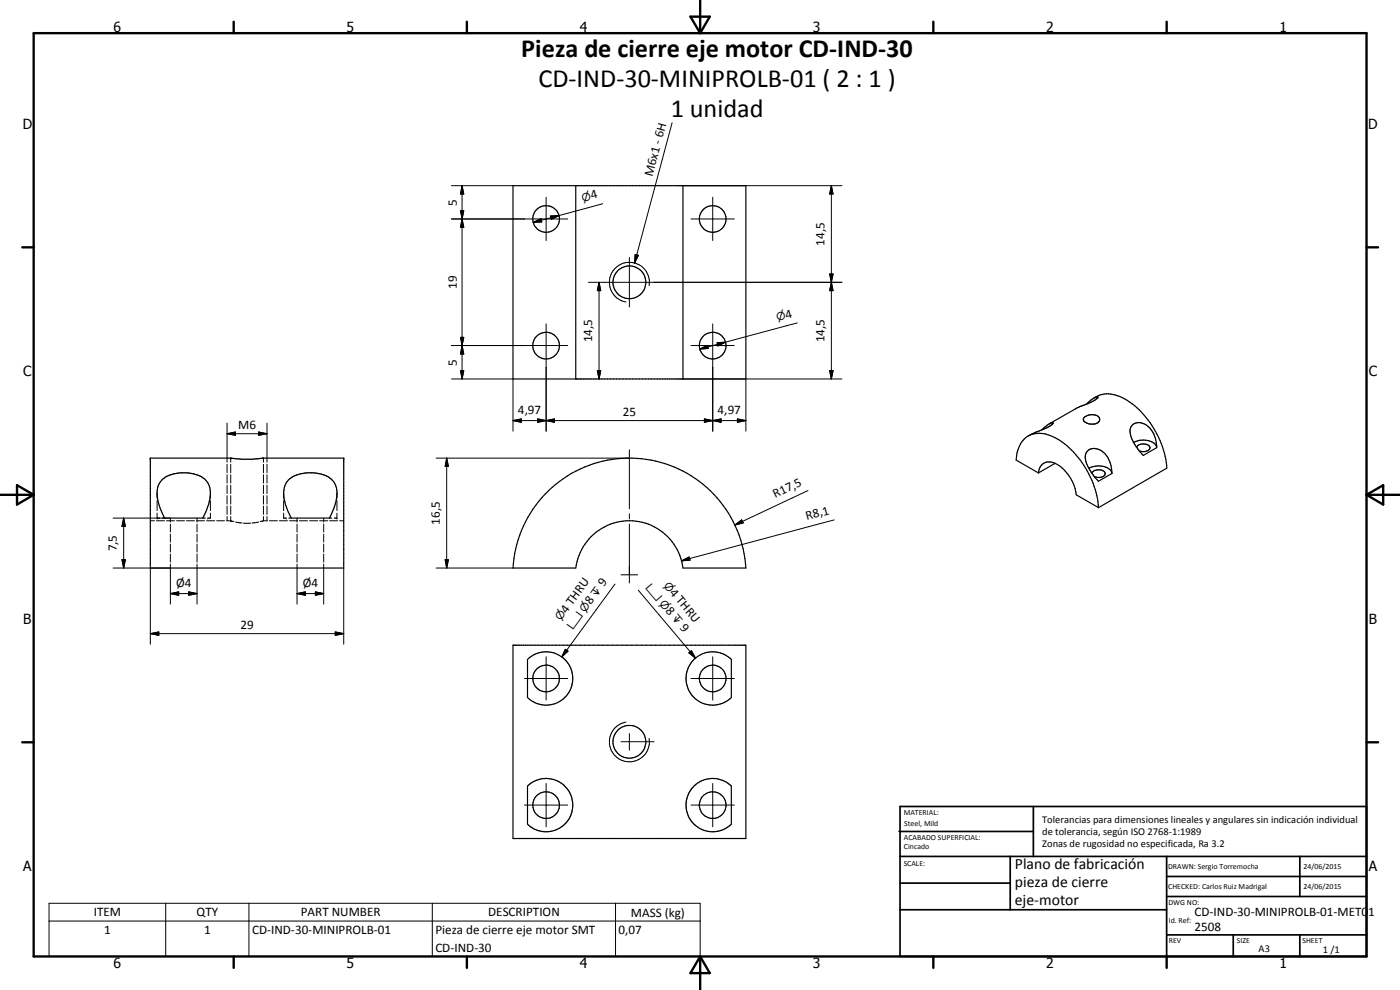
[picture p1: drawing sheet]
<svg xmlns="http://www.w3.org/2000/svg" width="420mm" height="297mm" viewBox="0 0 420 297" stroke-linecap="round" stroke-linejoin="round" font-family="sans-serif">
<g fill="none" stroke="#000" stroke-width=".35">
<path d="M154 55.7h69.8v58h-69.8zM172.8 55.7v58M205 55.7v58M328.4 119.4a8.4 8.4 0 0 1 9.2 .3 27.3 27.3 0 0 1 12.6 20.8l-20.5 11.8M329.4 119.3h.1M45.1 137.5h24.3l3.3 .3h2.9l3.2-.3h24.4v32.9h-58.1zM314.9 127.2l-2.3 1.8M315.9 126.8h.1M316 126.8l-1.1 .4M316 126.8a3.6 3.6 0 0 1-2.5 1.9l-4.9 2.1M316.6 139l-5 2.9M325.4 125.2a3.3 3.3 0 0 1 4.5 .2 1.46 1.46 0 0 1-1.6 1.9l-1.7-.2a1.59 1.59 0 0 1-1.4-1.5z"/>
<path d="M326.1 121.2l1.3-1.2a2.12 2.12 0 0 1 2.1-.8 11.5 11.5 0 0 1-4.9 2.6l-1.6 .7-8.1 4.7M326.2 135.5a3.3 3.3 0 0 1 4.5-.1 8.3 8.3 0 0 1 3 6.7l-4.1 2.3a12.7 12.7 0 0 1-3.9-7.5zM339.8 127.5a3.8 3.8 0 0 1 5.5 1.2l1 1.5 .5 1.5 .3 2.6-4 2.4a12.1 12.1 0 0 1-3.9-7.8zM340.2 132.8a5.8 5.8 0 0 1 6.7 .7l.2 .5M341.2 134.2l.1-.3a2.8 2.8 0 0 1 3.2-.4l.6 .9a2.44 2.44 0 0 1-3.2 .9M48.5 144.1a9.1 9.1 0 0 1 5.9-2.2h1.5a7.7 7.7 0 0 1 6.7 3.4 10.9 10.9 0 0 1-1.1 8.9l-.6 1.2h-11.5a13.4 13.4 0 0 1-2-9.6zM86.5 144.1a9.7 9.7 0 0 1 5.9-2.2h1.5a9.1 9.1 0 0 1 6.2 2.6 8.7 8.7 0 0 1 .1 7.9l-1.4 3h-11.4a13.3 13.3 0 0 1-1.9-9.6zM163.6 148.3a35 35 0 0 1 37.4-8.7 35 35 0 0 1 22.8 30.8h-18.8a16.2 16.2 0 0 0-16.1-14.2 16.2 16.2 0 0 0-16.1 14.2h-18.8a34.8 34.8 0 0 1 9.6-22.1zM311.6 141.9l-6.6-3.9a8 8 0 0 1 4.4-7.6 9.6 9.6 0 0 1 8.6 1.7 27.8 27.8 0 0 1 11.7 20.2M311.6 141.9a3.4 3.4 0 0 1 2.1-3.1 3.4 3.4 0 0 1 3.6 .6 12.7 12.7 0 0 1 5.7 9.1l6.7 3.8M326.8 140.5a5.4 5.4 0 0 1 6.8 1l.1 .6M327.7 142a2.45 2.45 0 0 1 4-.1 2.1 2.1 0 0 1-3.2 1.1"/>
<path d="M154 193.6h69.8v58h-69.8zM158.3 197.9a8 8 0 0 1 11.3 .1 8 8 0 0 1 0 11.2 8 8 0 0 1-11.3 .1zM208.1 198a8 8 0 0 1 11.4-.1v11.4a8 8 0 0 1-10.2 .9 8 8 0 0 1-2.7-9.9zM158.3 235.8a8 8 0 0 1 11.3 .1 8 8 0 0 1 0 11.3 8 8 0 0 1-11.3 .1zM208.4 235.8a8.1 8.1 0 0 1 11.1 0v11.5a8 8 0 0 1-11.4-.2 8 8 0 0 1 .3-11.3z"/>
<circle cx="163.9" cy="65.7" r="4"/>
<circle cx="213.9" cy="65.7" r="4"/>
<circle cx="188.9" cy="84.7" r="4.9"/>
<circle cx="163.9" cy="103.7" r="4"/>
<circle cx="213.9" cy="103.7" r="4"/>
<circle cx="163.9" cy="203.6" r="4"/>
<circle cx="213.9" cy="203.6" r="4"/>
<circle cx="188.9" cy="222.6" r="4.9"/>
<circle cx="163.9" cy="241.6" r="4"/>
<circle cx="213.9" cy="241.5" r="4"/>
</g>
<g fill="none" stroke="#000" stroke-width=".3">
<path d="M201.7 36.8l-11.3 42.1M135.5 55.7h18.5M138.7 55.7l.5 2.5h-1zM138.7 55.7v58M163.9 59.2v13M205 55.7h47.7M213.9 59.2v13M249.5 55.7l.5 2.5h-1zM249.5 55.7v58M135.5 65.7h34.9M138.2 63.2h1l-.5 2.5zM138.7 65.7l.5 2.5h-1z"/>
<path d="M160.1 66.7l2.2-1.1 .3 1zM165.2 64.8l2.6-.1-2.3 1.1zM167.8 64.7l-7.7 2M180.9 61.1l-13.1 3.6M188.9 77.3v14.8M190.6 76.4l1 .2-1.2 2.3zM207.4 65.7h13M163.9 97.2v32.2M176.6 84.7h76.1M179.8 84.7l.5 2.5h-1zM179.8 84.7v29M194.8 85.7a6 6 0 0 0-4.9-6.9 6 6 0 0 0-6.9 4.9 6 6 0 0 0 4.9 6.9"/>
<path d="M213.9 97.2v32.2M239.3 96.9l-21.5 5.8M249 82.2h1l-.5 2.5zM249 82.2h1l-1 5h1zM249.5 84.7l.5 2.5h-1zM135.5 103.7h34.9M135.5 113.7h18.5v15.7M138.2 101.2h1l-.5 2.5zM138.2 111.2h1l-.5 2.5zM138.7 103.7l.5 2.5h-1zM179.3 111.2h1l-.5 2.5zM205 113.7h47.7"/>
<path d="M207.4 103.7h13M210 104.7l2.3-1.1 .2 1zM215.2 102.8l2.6-.1-2.3 1.1zM217.8 102.7l-7.8 2M223.8 113.7v15.7M249 111.2h1l-.5 2.5zM68.1 130.1l2.5-.5v1zM68.1 127v11.7M68.1 139.3v2.6M68.1 130.1h12M69.2 137.5v1.2M69.2 139.3v2.6"/>
<path d="M77.6 129.6l2.5 .5-2.5 .5zM79.1 137.5v1.2M79.1 139.3v2.6M80.1 127v11.7M80.1 139.3v2.6M130.9 137.5h57.9M134.1 137.5l.5 2.5h-1zM134.1 137.5v32.9M154 126.2l2.5-.5v1zM154 126.2h69.8M161.4 125.7l2.5 .5-2.5 .5zM163.9 126.2l2.5-.5v1z"/>
<path d="M188.9 135v17.7M211.4 125.7l2.5 .5-2.5 .5zM211.4 125.7l5 1v-1l-5 1zM213.9 126.2l2.5-.5v1zM221.3 125.7l2.5 .5-2.5 .5zM33.9 155.4h17.2v1.2M37.1 155.4l.5 2.5h-1zM37.1 155.4v15M45.1 156.3h1.2M46.9 156.3h2.4M47.1 155.4h.1M47.1 148v1.5"/>
<path d="M47.1 150.2v3M47.1 154v1.4M49.9 156.3h2.5M51.1 157.3v2.3M53 156.3h2.4M56 156.3h2.4M59 156.3h2.4M59.1 155.4v1.2M59.1 157.3v2.3M60.9 155.4h.7M62 156.3h2.4M62.4 155.4h.1"/>
<path d="M63.1 154v1.4h-.7M63.1 148v1.5M63.1 150.2v3M65 156.3h2.4M68 156.3h1.3M68.1 142.5v2.4M68.1 145.6v2.5M68.1 148.7v2.6M68.1 151.8v2.5M68.1 155v1.3M69.2 156.3h.1M69.2 142.5v2.4"/>
<path d="M69.2 145.6v2.5M69.2 148.7v2.6M69.2 151.8v2.5M69.2 155v1.3M69.3 156.3l.9 .2M70.7 156.6l1.9 .3M73.1 157h.1M73.2 157h1.9M75.1 157h.1M77.6 156.6l-2 .3M79.1 142.5v2.4M79.1 145.6v2.5"/>
<path d="M79.1 148.7v2.6M79.1 151.8v2.5M79.1 155v1.3M80.1 142.5v2.4M80.1 145.6v2.5M80.1 148.7v2.6M80.1 151.8v2.5M80.1 155v1.3M80.3 156.3h-1.4l-.8 .2M80.8 156.3h2.5M83.9 156.3h2.4M85.1 154v1.4h.8"/>
<path d="M85.1 148v1.5M85.1 150.2v3M85.9 155.4h.1M86.6 155.4h.8M86.9 156.3h2.4M89.1 155.4v1.2M89.1 157.3v2.3M89.9 156.3h2.4M92.9 156.3h2.4M95.9 156.3h2.4M97.1 155.4v1.2M97.1 157.3v2.3"/>
<path d="M98.8 155.4h.8M98.9 156.3h2.4M100.4 155.4h.7M101.1 155.4h.1M101.1 148v1.5M101.1 150.2v3M101.1 154v1.4M101.9 156.3h1.3M188.9 154.2v1.5M188.9 157.2v17.7M220.5 157.5l2.1-1.5 .4 .9zM242.5 147.2l-22 10.3"/>
<path d="M250.3 156l-45.8 12.3M33.9 170.4h17.2M36.6 167.9h1l-.5 2.5zM45.1 170.4v22.9M51.1 178.1l2.5-.5v1zM51.1 160.3v2.3M51.1 163.2v2.5M51.1 166.2v2.5M51.1 169.2v12.1M51.1 178.1h8M56.6 177.6l2.5 .5-2.5 .5zM59.1 160.3v2.3"/>
<path d="M59.1 163.2v2.5M59.1 166.2v2.5M59.1 169.2v12.1M89.1 178.1l2.5-.5v1zM89.1 160.3v2.3M89.1 163.2v2.5M89.1 166.2v2.5M89.1 169.2v12.1M89.1 178.1h8M94.6 177.6l2.5 .5-2.5 .5zM97.1 160.3v2.3M97.1 163.2v2.5"/>
<path d="M97.1 166.2v2.5M97.1 169.2v12.1M103.2 170.4v22.9M130.9 170.4h23.1M133.6 167.9h1l-.5 2.5zM184.6 175.3l-16 21.8M186.4 172.5h5M191.5 177.1l17.2 20.4M204.5 168.3l2.3-1.2 .3 1zM45.1 190.1l2.6-.5v1zM45.1 190.1h58.1M100.6 189.6l2.6 .5-2.6 .5z"/>
<path d="M163.9 197.1v13M169.7 194.8l.8 .6-1.9 1.7zM206.7 195.9l.8-.7 1.2 2.3zM213.9 197.1v13M157.4 203.6h13M187.9 216.7a6 6 0 0 0-5 5.2 6 6 0 0 0 6.2 6.7 6 6 0 0 0 5.7-7.1M207.4 203.6h13M163.9 235.1v13M186.4 222.5h9.9M188.9 220.1v5M213.9 235.1v13M157.4 241.6h13"/>
<path d="M207.4 241.6h13M14.7 271h195.4v16h-195.4zM14.7 276.4h195.4M49.7 271v16M74.7 271v16M129.7 271v16M184.7 271v16"/>
</g>
<g fill="#000">
<circle cx="329.5" cy="119.2" r=".18"/>
<circle cx="45.1" cy="137.5" r=".18"/>
<circle cx="69.2" cy="137.5" r=".18"/>
<circle cx="103.2" cy="137.5" r=".18"/>
</g>
<g fill="none" stroke="#000" stroke-width=".71">
<path d="M10.1 9.9h400v277.1h-400zM70.1 6.5v3.4M140.1 6.5v3.4M207.2 5h5.8l-2.9 4.9zM210.1 0v9.9M280.1 6.5v3.4M350.1 6.5v3.4M6.7 74.2h3.4M410.1 74.2h3.5M.1 148.5h10M5.1 145.6l5 2.9-5 2.9zM410.1 148.5h10"/>
<path d="M410.1 148.5l5-2.9v5.8zM6.7 222.7h3.4M410.1 222.7h3.5M70.1 287v3.4M140.1 287v3.4M210.1 287v10M210.1 287l2.9 5h-5.8zM280.1 287v3.4M350.1 287v3.4"/>
</g>
<g fill="none" stroke="#000" stroke-width=".51">
<path d="M269.8 249.5h40.3M270.1 242h140v45h-140zM270.1 257h140M303.2 257v16M310.1 242v15M350.1 257v30M390.1 257v12M270.1 265h33.1M270.1 273h80M350.1 269h60M350.1 263h60M350.1 280.5h60"/>
<path d="M370.1 280.5v6.5M390.1 280.5v6.5"/>
</g>
<g fill="#000">
<path d="M138.7 55.7l.5 2.5h-1zM249.5 55.7l.5 2.5h-1zM138.2 63.2h1l-.5 2.5zM138.7 65.7l.5 2.5h-1zM160.1 66.7l2.2-1.1 .3 1zM165.2 64.8l2.6-.1-2.3 1.1zM190.6 76.4l1 .2-1.2 2.3zM179.8 84.7l.5 2.5h-1zM249 82.2h1l-.5 2.5zM249.5 84.7l.5 2.5h-1zM138.2 101.2h1l-.5 2.5zM138.2 111.2h1l-.5 2.5z"/>
<path d="M138.7 103.7l.5 2.5h-1zM179.3 111.2h1l-.5 2.5zM210 104.7l2.3-1.1 .2 1zM215.2 102.8l2.6-.1-2.3 1.1zM249 111.2h1l-.5 2.5zM68.1 130.1l2.5-.5v1zM77.6 129.6l2.5 .5-2.5 .5zM134.1 137.5l.5 2.5h-1zM154 126.2l2.5-.5v1zM161.4 125.7l2.5 .5-2.5 .5zM163.9 126.2l2.5-.5v1zM211.4 125.7l2.5 .5-2.5 .5z"/>
<path d="M213.9 126.2l2.5-.5v1zM221.3 125.7l2.5 .5-2.5 .5zM37.1 155.4l.5 2.5h-1zM220.5 157.5l2.1-1.5 .4 .9zM36.6 167.9h1l-.5 2.5zM51.1 178.1l2.5-.5v1zM56.6 177.6l2.5 .5-2.5 .5zM89.1 178.1l2.5-.5v1zM94.6 177.6l2.5 .5-2.5 .5zM133.6 167.9h1l-.5 2.5zM204.5 168.3l2.3-1.2 .3 1zM45.1 190.1l2.6-.5v1z"/>
<path d="M100.6 189.6l2.6 .5-2.6 .5zM169.7 194.8l.8 .6-1.9 1.7zM206.7 195.9l.8-.7 1.2 2.3z"/>
</g>
<g font-size="7.9">
<text x="156.5" y="17.1">Pieza de cierre eje motor CD-IND-30</text>
<text x="161.6" y="26.1">CD-IND-30-MINIPROLB-01 ( 2 : 1 )</text>
<text x="201.3" y="35.1">1 unidad</text>
</g>
<g font-size="4.7">
<text x="304.6" y="260.8">Plano de fabricación</text>
<text x="304.6" y="266.2">pieza de cierre</text>
<text x="304.6" y="271.6">eje-motor</text>
</g>
<g font-size="4.2">
<text x="34" y="9.6">6</text>
<text x="104" y="9.6">5</text>
<text x="174" y="9.6">4</text>
<text x="244" y="9.6">3</text>
<text x="314" y="9.6">2</text>
<text x="384" y="9.6">1</text>
<text x="6.8" y="38.7">D</text>
<text x="410.6" y="38.7">D</text>
<text x="7" y="112.9">C</text>
<text x="410.8" y="112.9">C</text>
<text x="7" y="187.1">B</text>
<text x="410.8" y="187.1">B</text>
<text x="7" y="261.4">A</text>
<text x="410.8" y="261.4">A</text>
<text x="34" y="290.4">6</text>
<text x="104" y="290.4">5</text>
<text x="174" y="290.4">4</text>
<text x="244" y="290.4">3</text>
<text x="314" y="290.4">2</text>
<text x="384" y="290.4">1</text>
</g>
<g font-size="3.9">
<text x="195.8" y="53.1" transform="rotate(-75 195.8 53.1)">M6x1 - 6H</text>
<text x="177.7" y="59.8" transform="rotate(-15 177.7 59.8)">4</text>
<text x="137.1" y="61.7" transform="rotate(-90 137.1 61.7)">5</text>
<text x="247.4" y="73.7" transform="rotate(-90 247.4 73.7)">14,5</text>
<text x="137.1" y="86.7" transform="rotate(-90 137.1 86.7)">19</text>
<text x="236" y="95.6" transform="rotate(-15 236 95.6)">4</text>
<text x="177.7" y="102.7" transform="rotate(-90 177.7 102.7)">14,5</text>
<text x="247.4" y="102.7" transform="rotate(-90 247.4 102.7)">14,5</text>
<text x="137.1" y="109.7" transform="rotate(-90 137.1 109.7)">5</text>
<text x="155.4" y="124.2">4,97</text>
<text x="186.9" y="124.7">25</text>
<text x="215.4" y="124.2">4,97</text>
<text x="71.5" y="128.6">M6</text>
<text x="232.7" y="149.5" transform="rotate(-25 232.7 149.5)">R17,5</text>
<text x="132" y="157.4" transform="rotate(-90 132 157.4)">16,5</text>
<text x="242.2" y="156" transform="rotate(-15 242.2 156)">R8,1</text>
<text x="35" y="165.4" transform="rotate(-90 35 165.4)">7,5</text>
<text x="52.9" y="176.1">Ø4</text>
<text x="90.9" y="176.1">Ø4</text>
<text x="181.2" y="176.2" transform="rotate(-54 181.2 176.2)">9</text>
<text x="200.8" y="178" transform="rotate(50 200.8 178)">4 THRU</text>
<text x="170" y="184.1" transform="rotate(-54 170 184.1)">4 THRU</text>
<text x="177.3" y="181.6" transform="rotate(-54 177.3 181.6)">8</text>
<text x="199.6" y="183.3" transform="rotate(50 199.6 183.3)">8</text>
<text x="72.2" y="188.6">29</text>
<text x="203.9" y="188.4" transform="rotate(50 203.9 188.4)">9</text>
<text x="28.1" y="275">ITEM</text>
<text x="59" y="275">QTY</text>
<text x="90.3" y="275">PART NUMBER</text>
<text x="146.5" y="275">DESCRIPTION</text>
<text x="189.3" y="275.1">MASS (kg)</text>
<text x="358.5" y="275">CD-IND-30-MINIPROLB-01-MET01</text>
<text x="31.2" y="280.3">1</text>
<text x="61.3" y="280.3">1</text>
<text x="75.6" y="280.3">CD-IND-30-MINIPROLB-01</text>
<text x="130.7" y="280.3">Pieza de cierre eje motor SMT</text>
<text x="185.7" y="280.3">0,07</text>
<text x="358.5" y="279.4">2508</text>
<text x="130.7" y="285.7">CD-IND-30</text>
</g>
<g font-size="3.3">
<text x="175" y="60.5" transform="rotate(-15 175 60.5)">n</text>
<text x="233.3" y="96.3" transform="rotate(-15 233.3 96.3)">n</text>
<text x="179" y="179.3" transform="rotate(-54 179 179.3)">x</text>
<text x="193.7" y="176.3" transform="rotate(50 193.7 176.3)">v</text>
<text x="199" y="175.8" transform="rotate(50 199 175.8)">n</text>
<text x="175.6" y="183.9" transform="rotate(-54 175.6 183.9)">n</text>
<text x="197.8" y="181.1" transform="rotate(50 197.8 181.1)">n</text>
<text x="201.4" y="185.5" transform="rotate(50 201.4 185.5)">x</text>
<text x="168.3" y="186.4" transform="rotate(-54 168.3 186.4)">n</text>
<text x="171.9" y="189" transform="rotate(-54 171.9 189)">v</text>
</g>
<g font-size="3.1">
<text x="312.7" y="246.8">Tolerancias para dimensiones lineales y angulares sin indicación individual</text>
<text x="312.7" y="250.4">de tolerancia, según ISO 2768-1:1989</text>
<text x="312.7" y="254">Zonas de rugosidad no especificada, Ra 3.2</text>
<text x="377.7" y="285.6">A3</text>
<text x="397" y="285.9">1 /1</text>
</g>
<g font-size="2.4">
<text x="271.2" y="244.4">MATERIAL:</text>
<text x="271.3" y="252">ACABADO SUPERFICIAL:</text>
<text x="271.4" y="247.9">Steel, Mild</text>
<text x="271.3" y="254.6">Cincado</text>
<text x="271.2" y="259.7">SCALE:</text>
<text x="350.6" y="260.8">DRAWN: Sergio Torremocha</text>
<text x="391.2" y="260.6">24/06/2015</text>
<text x="350.6" y="266.9">CHECKED: Carlos Ruiz Madrigal</text>
<text x="391.2" y="266.7">24/06/2015</text>
<text x="350.6" y="271.4">DWG NO:</text>
<text x="350.8" y="276.9">Id. Ref:</text>
<text x="350.8" y="282.8">REV</text>
<text x="371.2" y="282.9">SIZE</text>
<text x="390.9" y="282.9">SHEET</text>
</g>
</svg>
